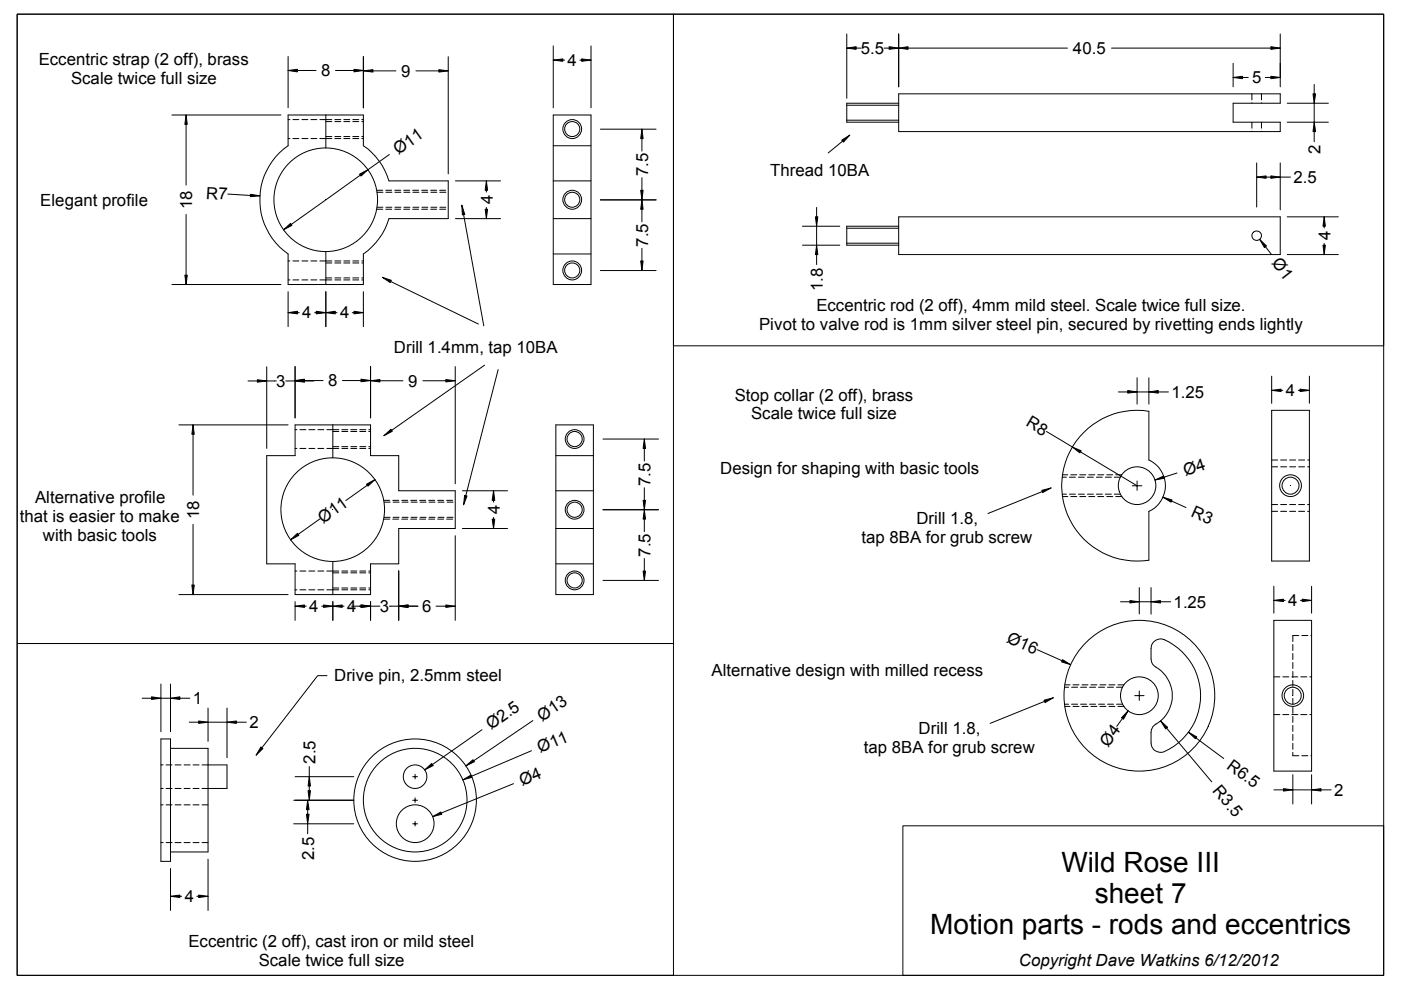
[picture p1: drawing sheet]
<svg xmlns="http://www.w3.org/2000/svg" width="297mm" height="210mm" viewBox="0 0 297 210" stroke-linecap="round" stroke-linejoin="round" font-family="sans-serif">
<g fill="none" stroke="#000" stroke-width=".21">
<path d="M3.6 3h289.8v203.8h-289.8zM3.6 3h139.2v133.4h-139.2zM61.1 14.9l2-.2v.5zM61.1 12v10.9M63.1 14.9h3.9M71.1 14.9h4M75.1 14.7l1.9 .2-1.9 .3zM77 15l2.1-.2v.5zM77 12v10.9M79.1 15h4.8M88.2 15h4.8M93 14.8l2 .2-2 .3z"/>
<path d="M95 12v24.9M117.3 12.7l2-.2v.5zM117.3 9.7v13.2M119.3 12.7h.4M122.9 12.7h.4M123.3 12.5l2 .2-2 .3zM125.3 9.7v13.2M142.8 3h150.6v70.3h-150.6zM179.5 10.2l2-.3v.6zM179.5 7.2v13.6M181.5 10.2h1M187.5 10.2h1"/>
<path d="M188.5 9.9l2 .3-2 .3zM190.5 10.2l2-.3v.6zM190.5 19.9h80.9v2h-10v4h10v2h-80.9zM190.5 7.2v11.2M192.5 10.2h33.8M235.7 10.2h33.7M261.4 16.4l2-.2v.5zM261.4 13.4v5M263.4 16.4h1.3M265.4 19.9v1.3M267.5 19.9v1.3M268.3 16.4h1.1"/>
<path d="M269.4 9.9l2 .3-2 .3zM269.4 16.2l2 .2-2 .3zM271.4 7.2v11.2M278.4 19.9h.5l-.3 2zM278.6 17.9v2M36.4 24.4h23.2M39.5 24.4l.2 2h-.5zM39.5 26.4v12.8M61.1 24.4h15.9v6.5a13.9 13.9 0 0 1 5.5 7.5h12.5v8h-12.5a14.2 14.2 0 0 1-5.5 7.4v6.5h-15.9v-6.5a14 14 0 0 1 0-22.9zM61.1 25.4h.4M61.1 29.4h.4M62.1 25.4h1.3"/>
<path d="M62.1 29.4h1.3M64 25.4h1.3M64 29.4h1.3M65.9 25.4h1.3M65.9 29.4h1.3M67.8 25.4h2.6M67.8 29.4h2.6M69.1 24.4v7M69.1 25.8h1.3M69.1 29h1.3M71 25.8h1.3M71 25.4h1.3"/>
<path d="M71 29h1.3M71 29.4h1.3M72.9 25.8h1.3M72.9 25.4h1.3M72.9 29h1.3M72.9 29.4h1.3M74.8 25.8h1.3M74.8 25.4h1.3M74.8 29h1.3M74.8 29.4h1.3M76.2 36.9l1.8-.9-1.5 1.3zM76.4 37.1l-14.6 10.5"/>
<path d="M76.7 25.8h.3M76.7 25.4h.3M76.7 29h.3M76.7 29.4h.3M82.5 32.8l-4.5 3.2M96.6 38.4h9.5M103.1 38.4l.3 1.9h-.5zM117.3 24.4h8v35.9h-8zM117.3 38.4h8M117.3 30.9h8M127.3 27.4h11.8M136.1 27.4l.3 2h-.6z"/>
<path d="M136.1 29.4v2.6M136.1 37.7v2.6M178.5 29.7l1.7-1-1.4 1.4zM178.6 29.9l-3 2.5M179.5 22.3h11M179.5 25.5h11M190.5 21.9h-11v4h11M265.4 21.8v.1M265.4 25.9v1.3M265.4 27.8v.1M266.4 37.5l2-.2v.5zM266.4 34.5v9.4"/>
<path d="M267.5 21.8v.1M267.5 25.9v1.3M267.5 27.8v.1M268.4 37.5h1M269.4 37.3l2 .2-2 .3zM271.4 34.5v10M271.4 37.5h2.2M272.9 21.9h8.7M272.9 25.9h8.7M278.6 25.9l.3 2h-.5zM278.6 21.9v4M278.6 27.9v2.2"/>
<path d="M39.2 58.3h.5l-.2 2zM39.5 45.5v12.8M48.3 41.1l4.8 .3M53.1 41.2l2 .3-2 .2zM60.1 48.7l1.5-1.3 .3 .4zM61.1 59.4h.4M61.1 55.3h.4M62.1 59.4h1.3M62.1 55.3h1.3M64 59.4h1.3M64 55.3h1.3M65.9 59.4h1.3"/>
<path d="M65.9 55.3h1.3M67.8 59.4h2.6M67.8 55.3h2.6M69.1 53.3v7M69.1 58.9h1.3M69.1 55.8h1.3M71 58.9h1.3M71 59.4h1.3M71 55.8h1.3M71 55.3h1.3M72.9 58.9h1.3M72.9 59.4h1.3"/>
<path d="M72.9 55.8h1.3M72.9 55.3h1.3M74.8 58.9h1.3M74.8 59.4h1.3M74.8 55.8h1.3M74.8 55.3h1.3M76.7 58.9h.3M76.7 59.4h.3M76.7 55.8h.3M76.7 55.3h.3M79.9 40.3h1.2M79.9 44.4h1.2"/>
<path d="M79.9 40.8h1.3M79.9 43.9h1.3M81.1 58.8l1.9 .6-.3 .5zM81.8 40.3h1.3M81.8 44.4h1.3M81.8 40.8h1.3M81.8 43.9h1.3M82.8 59.7l18.6 9M83.7 40.3h1.3M83.7 44.4h1.3M83.7 40.8h1.3M83.7 43.9h1.3"/>
<path d="M85.6 40.3h1.3M85.6 44.4h1.3M85.6 40.8h1.3M85.6 43.9h1.3M87.5 40.3h1.3M87.5 44.4h1.3M87.5 40.8h1.3M87.5 43.9h1.3M89.4 40.3h1.3M89.4 44.4h1.3M89.4 40.8h1.3M89.4 43.9h1.3"/>
<path d="M91.3 40.3h1.3M91.3 44.4h1.3M91.4 40.8h1.2M91.4 43.9h1.2M93.2 40.3h1.3M93.2 44.4h1.3M93.3 40.8h1.2M93.3 43.9h1.2M96.6 46.4h9.5M97.9 43.5l.6 2-.5 .1zM98.3 45.5l4.3 23.6M102.9 44.4h.5l-.3 2z"/>
<path d="M103.1 40.3v.4M103.1 44v.4M117.3 46.4h8M117.3 53.8h8M127.3 42.4h11.8M127.3 57.4h11.8M135.8 40.3h.6l-.3 2.1zM135.8 55.3h.6l-.3 2.1zM136.1 42.4l.3 2h-.6zM136.1 44.4v2.6M136.1 52.7v2.6M170.1 48h8"/>
<path d="M170.1 52h8M172.9 46h.5l-.3 2zM173.1 52l.3 2h-.5zM173.1 44v2M173.1 48v4M173.1 54v2.1M179.5 48.4h11M179.5 51.6h11M190.5 48h-11v4h11M190.5 46h80.9v8h-80.9zM267.1 50.8l1.4 1.4-.4 .3zM268.3 52.3l1.2 1.6"/>
<path d="M272.9 46h10.9M272.9 54h10.9M280.5 52h.5l-.2 2zM280.8 46l.2 2h-.5zM280.8 48v.3M280.8 51.6v.4M36.4 60.3h23.2M56.6 77.8v17.3M61.1 66.3l2-.3v.5zM61.1 61.8v7.5M62.6 77.7v10.9M63.1 66.3h.4"/>
<path d="M66.7 66.3h.4M67.1 66l2 .3-2 .2zM69.1 66.3l2-.3v.5zM69.1 61.8v7.5M71.1 66.3h.4M74.7 66.3h.4M75.1 66l1.9 .3-1.9 .2zM77 61.8v7.5M78.6 77.7v10.9M96.5 77.7v24.9M102.7 77.4l-19.6 13.8M105.6 78.4l-6.8 26.7"/>
<path d="M269.6 79.8v5.7M277.6 79.8v5.7M37.9 90.1h23.2M40.9 90.1l.3 2h-.5zM40.9 92.1v12.9M52.6 80.8h2M54.6 80.5l2 .3-2 .2zM56.6 80.8h2M60.6 80.8h2M62.6 80.7l2-.3v.5zM62.6 80.8l2-.3v.5zM62.6 90.1h16v6.5h5.9v7.5h12v8h-12v7.4h-5.9v6.6h-16v-6.6h-6v-22.9h6z"/>
<path d="M62.6 91.1h.3M62.6 95.1h.3M63.6 91.1h1.3M63.6 95.1h1.3M64.6 80.7h3.9M64.6 80.8h1.9M65.5 91.1h1.3M65.5 95.1h1.3M67.4 91.1h1.3M67.4 95.1h1.3M69.3 91.1h2.5M69.3 95.1h2.5"/>
<path d="M70.6 90.1v7M70.6 91.5h1.2M70.6 94.7h1.2M72.5 91.5h1.2M72.5 91.1h1.2M72.5 94.7h1.2M72.5 95.1h1.2M72.6 80.7h3.9M74.4 91.5h1.2M74.4 91.1h1.2M74.4 94.7h1.2M74.4 95.1h1.2"/>
<path d="M76.3 91.5h1.3M76.3 91.1h1.3M76.3 94.7h1.3M76.3 95.1h1.3M76.5 80.4l2.1 .3-2.1 .2zM78.2 91.5h.4M78.2 91.1h.4M78.2 94.7h.4M78.2 95.1h.4M78.6 80.7l2-.2v.5zM80.6 80.7h4.8M81.4 92.4l1.5-1.4 .3 .4z"/>
<path d="M89.7 80.7h4.8M94.5 80.5l2 .2-2 .3zM117.9 90.1h7.9v36h-7.9zM117.9 96.6h7.9M127.8 93.1h11.8M136.6 93.1l.3 2h-.5zM136.6 95.1v2.6M221.9 91.5l5.5 3.3M227.4 94.8l1.8 .8-.3 .4zM229.1 95.8l12 7.2M229.8 91.7a15.7 15.7 0 0 1 13.8-4.5v10.3a6 6 0 0 1 3.5 5.5 6 6 0 0 1-3.5 5.4v10.4a16 16 0 0 1-16.7-8.6 16 16 0 0 1 2.9-18.5zM237.1 83.1h2"/>
<path d="M239.1 82.8l2 .3-2 .3zM241.1 80.1v5.6M241.1 83.1h2.5M243.6 83.1l2-.3v.6zM243.6 80.1v5.6M245.6 83.1h2.1M269.6 82.8l2-.3v.5zM269.6 87h8v32h-8zM269.6 97.5h1.3M269.6 99h1.3M271.5 97.5h1.3M271.5 99h1.3"/>
<path d="M271.6 82.8h.4M273.4 97.5h1.3M273.4 99h1.3M275.2 82.8h.4M275.3 97.5h1.3M275.3 99h1.3M275.6 82.5l2 .3-2 .2zM277.2 97.5h.4M277.2 99h.4M40.9 111.2v12.8M61.6 114.5l1.5-1.4 .3 .4zM67.8 110l-4.6 3.3"/>
<path d="M70.6 119v7.1M77.7 102.7l1.8-1-1.5 1.4zM77.9 102.9l-4.6 3.2M81.4 106.1h1.2M81.4 110.1h1.2M81.4 106.5h1.3M81.4 109.7h1.3M83.3 106.1h1.2M83.3 110.1h1.2M83.4 106.5h1.2M83.4 109.7h1.2M85.2 106.1h1.2"/>
<path d="M85.2 110.1h1.2M85.3 106.5h1.2M85.3 109.7h1.2M87.1 106.1h1.2M87.1 110.1h1.2M87.2 106.5h1.2M87.2 109.7h1.2M89 106.1h1.3M89 110.1h1.3M89.1 106.5h1.2M89.1 109.7h1.2M90.9 106.1h1.3"/>
<path d="M90.9 110.1h1.3M91 106.5h1.2M91 109.7h1.2M92.8 106.1h1.3M92.8 110.1h1.3M92.9 106.5h1.2M92.9 109.7h1.2M94.7 106.1h1.3M94.7 110.1h1.3M94.8 106.5h1.3M94.8 109.7h1.3M96.5 113.6v17.9"/>
<path d="M98 112.1h9.6M98 104.1h9.6M98.5 105l.5 .2-.7 1.8zM104.3 110.1h.6l-.3 2zM104.6 104.1l.3 2h-.6zM104.6 106.1v.4M104.6 109.7v.4M117.9 112.1h7.9M117.9 104.1h7.9M117.9 119.5h7.9M127.8 108.1h11.8M136.4 106.1h.5l-.3 2z"/>
<path d="M136.6 108.1l.3 2h-.5zM136.6 103.4v2.7M136.6 110.1v2.6M136.6 118.4v2.7M220.9 104l1.9-.5-1.7 .9zM221 104.2l-11.5 4.7M225.2 101.2h.9M225.2 104.8h.9M225.3 100.7h1.1M225.3 105.3h1.1M226.7 101.2h1.3M226.7 104.8h1.3"/>
<path d="M227 100.7h1.3M227 105.3h1.3M228.6 101.2h1.3M228.6 104.8h1.3M228.9 100.7h1.3M228.9 105.3h1.3M230.5 101.2h1.3M230.5 104.8h1.3M230.8 100.7h1.3M230.8 105.3h1.3M232.4 101.2h1.3M232.4 104.8h1.3"/>
<path d="M232.7 100.7h1.3M232.7 105.3h1.3M234.4 101.2h1.2M234.4 104.8h1.2M234.6 100.7h1.3M234.6 105.3h1.3M236.3 101.2h1.2M236.3 104.8h1.2M236.6 100.7h1.2M236.6 105.3h1.2M240.1 103h2M241.1 102v2"/>
<path d="M244.9 101.8l1.8-.9 .2 .5zM246.5 105.4l2 .6-.2 .5zM248.4 106.2l3.1 1.4M249.6 100.3l-2.8 .9M269.6 107h1.3M269.6 108.4h1.3M271.5 107h1.3M271.5 108.4h1.3M273.4 107h1.3M273.4 108.4h1.3M275.3 107h1.3M275.3 108.4h1.3"/>
<path d="M277.2 107h.4M277.2 108.4h.4M3.6 136.4h139.2v70.4h-139.2zM37.9 126.1h23.2M40.7 124h.5l-.3 2.1zM62.6 128.5l2-.2v.5zM62.6 127.6v3.9M62.6 125.1h.3M62.6 121.1h.3M63.6 125.1h1.3M63.6 121.1h1.3M64.6 128.5h.3"/>
<path d="M65.5 125.1h1.3M65.5 121.1h1.3M67.4 125.1h1.3M67.4 121.1h1.3M68.2 128.5h.4M68.6 128.3l2 .2-2 .3zM69.3 125.1h2.5M69.3 121.1h2.5M70.6 128.5l2-.2v.5zM70.6 127.6v3.9M70.6 124.7h1.2M70.6 121.5h1.2"/>
<path d="M72.5 124.7h1.2M72.5 125.1h1.2M72.5 121.5h1.2M72.5 121.1h1.2M72.6 128.5h.3M74.4 124.7h1.2M74.4 125.1h1.2M74.4 121.5h1.2M74.4 121.1h1.2M74.5 128.5h2M76.3 124.7h1.3M76.3 125.1h1.3"/>
<path d="M76.3 121.5h1.3M76.3 121.1h1.3M76.5 128.3l2.1 .2-2.1 .3zM78.2 124.7h.4M78.2 125.1h.4M78.2 121.5h.4M78.2 121.1h.4M78.6 127.6v3.9M78.6 128.5h2M82.5 128.5h2M84.5 128.5l2-.2v.5zM84.5 121v10.5"/>
<path d="M86.5 128.5h2.1M92.5 128.5h2M94.5 128.3l2 .2-2 .3zM127.8 123.1h11.8M136.4 121.1h.5l-.3 2zM219.9 137.8l5.3 2.3M225.3 139.9l1.7 1-1.9-.6zM237.6 127.6h2M239.6 127.3l2 .3-2 .2zM241.6 124.6v5.6M241.6 127.6h2.4M244 127.6l2-.3v.5z"/>
<path d="M244 124.6v5.6M244.6 136.1a2.06 2.06 0 0 1 2.3-.5 12.9 12.9 0 0 1 7.7 12.2 12.9 12.9 0 0 1-8.3 11.7 2 2 0 0 1-2.3-2v-2.2a2.26 2.26 0 0 1 1.7-2.1 7 7 0 0 0-.9-11.9l-.5-.7-.3-.9 .1-2.8zM246 127.6h2.2M270.1 127.3l2-.3v.6zM270.1 131.5h8v32h-8zM270.1 124.3v5.7M272.1 127.3h.4M274.1 136.7v1.2M274.1 138.6v1.2M275.4 134.7h-1.3v1.3M275.7 127.3h.4M276 134.7h1.3"/>
<path d="M276.1 127l2 .3-2 .3zM277.9 134.7h.2M278.1 124.3v5.7M30.1 148h2M32.1 147.7l2 .3-2 .3zM34.1 156.7h2v25.9h-2zM34.1 145v10.2M34.1 148h2M36.1 148l2-.3v.6zM36.1 158.7h8v21.9h-8M36.1 145v10.2M38.1 148h2.2"/>
<path d="M40.1 153.1h2M42.1 152.9l2 .2-2 .3zM44.1 150.1v7.1M44.1 153.1h4M48.1 153.1l2-.2v.5zM48.1 150.1v10.6M50.1 153.1h2.1M55.3 158.4l.4 .3-1.4 1.4zM69.3 143.3h-2l-11.8 15.2M102.2 154.7l-10.5 7.4M112.7 159.2l-12.8 5.4M113 152.8l-12.5 8.5"/>
<path d="M221.4 148.5l1.9-.5-1.7 1zM221.4 148.7l-11.5 4.7M225.7 145.7h.9M225.7 149.3h.9M225.8 145.2h1.1M225.8 149.8h1.1M227.2 145.7h1.3M227.2 149.3h1.3M227.5 145.2h1.3M227.5 149.8h1.3M229.1 145.7h1.3M229.1 149.3h1.3"/>
<path d="M229.4 145.2h1.3M229.4 149.8h1.3M231 145.7h1.3M231 149.3h1.3M231.3 145.2h1.3M231.3 149.8h1.3M232.9 145.7h1.3M232.9 149.3h1.3M233.2 145.2h1.3M233.2 149.8h1.3M234.8 145.7h1.3M234.8 149.3h1.3"/>
<path d="M235.1 145.2h1.3M235.1 149.8h1.3M236.7 145.7h1.3M236.7 149.3h1.3M237 145.2h1.3M237 149.8h1.3M238 152.3l-1.2 1.7M239.2 150.7l-1 1.8-.4-.3zM240.6 147.5h2M241.6 146.5v2M246.1 152.9l1.5 1.3-.5 .4zM247.3 154.4l9.6 11.4"/>
<path d="M252 155.2l1.7 1.1-.3 .3zM253.6 156.5l5.9 4.3M270.1 143.5h1.3M270.1 151.5h1.3M272 143.5h1.3M272 151.5h1.3M273.9 143.5h1.3M273.9 151.5h1.3M274.1 159.5v.7h1.3M274.1 140.5v1.2M274.1 142.4v1.2M274.1 144.3v1.2"/>
<path d="M274.1 146.2v1.2M274.1 148.1v1.3M274.1 150v1.3M274.1 151.9v1.3M274.1 153.8v1.3M274.1 155.7v1.3M274.1 157.6v1.3M275.8 143.5h1.3M275.8 151.5h1.3M277.7 143.5h.4M277.7 151.5h.4M34.1 170.6h.5"/>
<path d="M34.1 178.6h.5M34.1 162.2h.5M34.1 167.2h.5M35.2 170.6h1.3M35.2 178.6h1.3M35.2 162.2h1.3M35.2 167.2h1.3M37.1 170.6h1.3M37.1 178.6h1.3M37.1 162.2h1.3M37.1 167.2h1.3M39 170.6h1.3"/>
<path d="M39 178.6h1.3M39 162.2h1.3M39 167.2h1.3M40.9 170.6h1.3M40.9 178.6h1.3M40.9 162.2h1.3M40.9 167.2h1.3M42.8 170.6h1.3M42.8 178.6h1.3M42.8 162.2h5.3v5h-5.3M62.3 174.7h12.7M62.3 169.7h12.7"/>
<path d="M62.6 164.7h12.4M65 172.6h.5l-.3 2.1zM65.2 169.7l.3 2h-.5zM65.2 171.7v.9M65.2 174.7v2.1M65.3 167.6h.5l-.2 2.1zM65.6 164.7l.2 2h-.5zM65.6 162.5v2.2M65.6 166.7v.9M87.5 174.7h1M87.5 164.7h1M87.5 169.7h1"/>
<path d="M88 164.2v.9M88 169.2v.9M88 174.2v.9M90 163.2l1.5-1.3 .4 .4zM91.7 173.1l1.8-.9 .2 .4zM98.1 165.4l1.8-1.1 .2 .5zM98.8 162.4l1.5-1.3 .3 .4zM108.9 166.2l-15.3 6.2M191.4 175.1h102v31.7h-102zM270.1 167.5h2M272.1 167.2l2 .3-2 .2zM274.1 164.3v6.2"/>
<path d="M274.1 167.5h4M276 160.2h1.3M277.9 160.2h.2M278.1 167.5l2-.3v.5zM278.1 164.3v6.2M280.1 167.5h2.1M36.1 190l2-.2v.5zM36.1 184.1v8.9M38.1 190h.4M41.7 190h.4M42.1 189.8l2 .2-2 .3zM44.1 182.2v10.8"/>
<circle cx="121.3" cy="27.4" r="2"/>
<circle cx="121.3" cy="27.4" r="1.6"/>
<circle cx="69.1" cy="42.3" r="11"/>
<circle cx="121.3" cy="42.3" r="2"/>
<circle cx="121.3" cy="57.3" r="2"/>
<circle cx="121.3" cy="42.3" r="1.6"/>
<circle cx="121.3" cy="57.3" r="1.6"/>
<circle cx="266.4" cy="50" r="1.01"/>
<circle cx="121.8" cy="93.1" r="1.99"/>
<circle cx="121.8" cy="93.1" r="1.61"/>
<circle cx="70.5" cy="108" r="11"/>
<circle cx="121.8" cy="108.1" r="1.99"/>
<circle cx="121.8" cy="108.1" r="1.61"/>
<circle cx="241.1" cy="103" r="4"/>
<circle cx="273.6" cy="103" r="2.31"/>
<circle cx="273.6" cy="103" r="1.8"/>
<circle cx="121.8" cy="123.1" r="1.99"/>
<circle cx="121.8" cy="123.1" r="1.61"/>
<circle cx="241.6" cy="147.5" r="4"/>
<circle cx="241.6" cy="147.5" r="16"/>
<circle cx="274.1" cy="147.5" r="1.8"/>
<circle cx="274.1" cy="147.5" r="2.29"/>
<circle cx="88" cy="164.7" r="2.5"/>
<circle cx="88" cy="169.6" r="13"/>
<circle cx="88" cy="174.6" r="4"/>
<circle cx="88" cy="169.6" r="11"/>
</g>
<g fill="#000">
<path d="M61.1 14.9l2-.2v.5l-2-.3h2z" fill-rule="evenodd"/>
<path d="M75.1 14.7l1.9 .2h-1.9h1.9l-1.9 .3z" fill-rule="evenodd"/>
<path d="M77 15l2.1-.2v.5l-2.1-.3h2.1z" fill-rule="evenodd"/>
<path d="M93 14.8l2 .2h-2h2l-2 .3z" fill-rule="evenodd"/>
<path d="M117.3 12.7l2-.2v.5l-2-.3h2z" fill-rule="evenodd"/>
<path d="M123.3 12.5l2 .2h-2h2l-2 .3z" fill-rule="evenodd"/>
<path d="M179.5 10.2l2-.3v.6l-2-.3h2z" fill-rule="evenodd"/>
<path d="M188.5 9.9l2 .3h-2h2l-2 .3z" fill-rule="evenodd"/>
<path d="M190.5 10.2l2-.3v.6l-2-.3h2z" fill-rule="evenodd"/>
<path d="M261.4 16.4l2-.2v.5l-2-.3h2z" fill-rule="evenodd"/>
<path d="M269.4 9.9l2 .3h-2h2l-2 .3z" fill-rule="evenodd"/>
<path d="M269.4 16.2l2 .2h-2h2l-2 .3z" fill-rule="evenodd"/>
<path d="M278.4 19.9h.5l-.3 2v-2v2z" fill-rule="evenodd"/>
<path d="M39.5 24.4l.2 2h-.5l.3-2v2z" fill-rule="evenodd"/>
<path d="M76.2 36.9l1.8-.9-1.6 1.1 1.6-1.1-1.5 1.3z" fill-rule="evenodd"/>
<path d="M136.1 27.4l.3 2h-.6l.3-2v2z" fill-rule="evenodd"/>
<path d="M178.5 29.7l1.7-1-1.6 1.2 1.6-1.2-1.4 1.4z" fill-rule="evenodd"/>
<path d="M266.4 37.5l2-.2v.5l-2-.3h2z" fill-rule="evenodd"/>
<path d="M269.4 37.3l2 .2h-2h2l-2 .3z" fill-rule="evenodd"/>
<path d="M278.6 25.9l.3 2h-.5l.2-2v2z" fill-rule="evenodd"/>
<path d="M39.2 58.3h.5l-.2 2v-2v2z" fill-rule="evenodd"/>
<path d="M53.1 41.2l2 .3-2-.1 2 .1-2 .2z" fill-rule="evenodd"/>
<path d="M60.1 48.7l1.5-1.3 .3 .4-1.8 .9 1.7-1.1z" fill-rule="evenodd"/>
<path d="M81.1 58.8l1.9 .6-.3 .5-1.6-1.1 1.7 .9z" fill-rule="evenodd"/>
<path d="M97.9 43.5l.6 2-.5 .1-.1-2.1 .4 2z" fill-rule="evenodd"/>
<path d="M103.1 38.4l.3 1.9h-.5l.2-1.9v1.9z" fill-rule="evenodd"/>
<path d="M102.9 44.4h.5l-.3 2v-2v2z" fill-rule="evenodd"/>
<path d="M135.8 40.3h.6l-.3 2.1v-2.1v2.1z" fill-rule="evenodd"/>
<path d="M136.1 42.4l.3 2h-.6l.3-2v2z" fill-rule="evenodd"/>
<path d="M135.8 55.3h.6l-.3 2.1v-2.1v2.1z" fill-rule="evenodd"/>
<path d="M173.1 52l.3 2h-.5l.2-2v2z" fill-rule="evenodd"/>
<path d="M172.9 46h.5l-.3 2v-2v2z" fill-rule="evenodd"/>
<path d="M267.1 50.8l1.4 1.4-.4 .3-1-1.7 1.2 1.5z" fill-rule="evenodd"/>
<path d="M280.8 46l.2 2h-.5l.3-2v2z" fill-rule="evenodd"/>
<path d="M280.5 52h.5l-.2 2v-2v2z" fill-rule="evenodd"/>
<path d="M61.1 66.3l2-.3v.5l-2-.2h2z" fill-rule="evenodd"/>
<path d="M67.1 66l2 .3h-2h2l-2 .2z" fill-rule="evenodd"/>
<path d="M69.1 66.3l2-.3v.5l-2-.2h2z" fill-rule="evenodd"/>
<path d="M75.1 66l1.9 .3h-1.9h1.9l-1.9 .2z" fill-rule="evenodd"/>
<path d="M40.9 90.1l.3 2h-.5l.2-2v2z" fill-rule="evenodd"/>
<path d="M54.6 80.5l2 .3h-2h2l-2 .2z" fill-rule="evenodd"/>
<path d="M62.6 80.7l2-.3v.5l-2-.2h2z" fill-rule="evenodd"/>
<path d="M62.6 80.8l2-.3v.5l-2-.2h2z" fill-rule="evenodd"/>
<path d="M76.5 80.4l2.1 .3h-2.1h2.1l-2.1 .2z" fill-rule="evenodd"/>
<path d="M78.6 80.7l2-.2v.5l-2-.3h2z" fill-rule="evenodd"/>
<path d="M81.4 92.4l1.5-1.4 .3 .4-1.8 1 1.7-1.2z" fill-rule="evenodd"/>
<path d="M94.5 80.5l2 .2h-2h2l-2 .3z" fill-rule="evenodd"/>
<path d="M136.6 93.1l.3 2h-.5l.2-2v2z" fill-rule="evenodd"/>
<path d="M227.4 94.8l1.8 .8-.3 .4-1.5-1.2 1.7 1z" fill-rule="evenodd"/>
<path d="M239.1 82.8l2 .3h-2h2l-2 .3z" fill-rule="evenodd"/>
<path d="M243.6 83.1l2-.3v.6l-2-.3h2z" fill-rule="evenodd"/>
<path d="M269.6 82.8l2-.3v.5l-2-.2h2z" fill-rule="evenodd"/>
<path d="M275.6 82.5l2 .3h-2h2l-2 .2z" fill-rule="evenodd"/>
<path d="M61.6 114.5l1.5-1.4 .3 .4-1.8 1 1.6-1.2z" fill-rule="evenodd"/>
<path d="M77.7 102.7l1.8-1-1.6 1.2 1.6-1.2-1.5 1.4z" fill-rule="evenodd"/>
<path d="M98.5 105l.5 .2-.7 1.8 .5-1.9-.5 1.9z" fill-rule="evenodd"/>
<path d="M104.6 104.1l.3 2h-.6l.3-2v2z" fill-rule="evenodd"/>
<path d="M104.3 110.1h.6l-.3 2v-2v2z" fill-rule="evenodd"/>
<path d="M136.4 106.1h.5l-.3 2v-2v2z" fill-rule="evenodd"/>
<path d="M136.6 108.1l.3 2h-.5l.2-2v2z" fill-rule="evenodd"/>
<path d="M220.9 104l1.9-.5-1.8 .7 1.8-.7-1.7 .9z" fill-rule="evenodd"/>
<path d="M244.9 101.8l1.8-.9 .2 .5-2 .4 1.9-.6z" fill-rule="evenodd"/>
<path d="M246.5 105.4l2 .6-.2 .5-1.8-1.1 1.9 .8z" fill-rule="evenodd"/>
<path d="M40.7 124h.5l-.3 2.1v-2.1v2.1z" fill-rule="evenodd"/>
<path d="M62.6 128.5l2-.2v.5l-2-.3h2z" fill-rule="evenodd"/>
<path d="M68.6 128.3l2 .2h-2h2l-2 .3z" fill-rule="evenodd"/>
<path d="M70.6 128.5l2-.2v.5l-2-.3h2z" fill-rule="evenodd"/>
<path d="M76.5 128.3l2.1 .2h-2.1h2.1l-2.1 .3z" fill-rule="evenodd"/>
<path d="M76.5 128.3l2.1 .2h-2.1h2.1l-2.1 .3z" fill-rule="evenodd"/>
<path d="M84.5 128.5l2-.2v.5l-2-.3h2z" fill-rule="evenodd"/>
<path d="M84.5 128.5l2-.2v.5l-2-.3h2z" fill-rule="evenodd"/>
<path d="M94.5 128.3l2 .2h-2h2l-2 .3z" fill-rule="evenodd"/>
<path d="M136.4 121.1h.5l-.3 2v-2v2z" fill-rule="evenodd"/>
<path d="M239.6 127.3l2 .3h-2h2l-2 .2z" fill-rule="evenodd"/>
<path d="M244 127.6l2-.3v.5l-2-.2h2z" fill-rule="evenodd"/>
<path d="M270.1 127.3l2-.3v.6l-2-.3h2z" fill-rule="evenodd"/>
<path d="M276.1 127l2 .3h-2h2l-2 .3z" fill-rule="evenodd"/>
<path d="M32.1 147.7l2 .3h-2h2l-2 .3z" fill-rule="evenodd"/>
<path d="M36.1 148l2-.3v.6l-2-.3h2z" fill-rule="evenodd"/>
<path d="M42.1 152.9l2 .2h-2h2l-2 .3z" fill-rule="evenodd"/>
<path d="M48.1 153.1l2-.2v.5l-2-.3h2z" fill-rule="evenodd"/>
<path d="M55.3 158.4l.4 .3-1.4 1.4 1.2-1.6-1.2 1.6z" fill-rule="evenodd"/>
<path d="M221.4 148.5l1.9-.5-1.9 .7 1.9-.7-1.7 1z" fill-rule="evenodd"/>
<path d="M225.3 139.9l1.7 1-1.8-.8 1.8 .8-1.9-.6z" fill-rule="evenodd"/>
<path d="M239.2 150.7l-1 1.8-.4-.3 1.4-1.5-1.2 1.6z" fill-rule="evenodd"/>
<path d="M246.1 152.9l1.5 1.3-.5 .4-1-1.7 1.2 1.5z" fill-rule="evenodd"/>
<path d="M252 155.2l1.7 1.1-.3 .3-1.4-1.4 1.6 1.3z" fill-rule="evenodd"/>
<path d="M65.2 169.7l.3 2h-.5l.2-2v2z" fill-rule="evenodd"/>
<path d="M65 172.6h.5l-.3 2.1v-2.1v2.1z" fill-rule="evenodd"/>
<path d="M65.3 167.6h.5l-.2 2.1v-2.1v2.1z" fill-rule="evenodd"/>
<path d="M65.6 164.7l.2 2h-.5l.3-2v2z" fill-rule="evenodd"/>
<path d="M90 163.2l1.5-1.3 .4 .4-1.9 .9 1.7-1.1z" fill-rule="evenodd"/>
<path d="M91.7 173.1l1.8-.9 .2 .4-2 .5 1.9-.7z" fill-rule="evenodd"/>
<path d="M98.1 165.4l1.8-1.1 .2 .5-2 .6 1.8-.8z" fill-rule="evenodd"/>
<path d="M98.8 162.4l1.5-1.3 .3 .4-1.8 .9 1.7-1.1z" fill-rule="evenodd"/>
<path d="M272.1 167.2l2 .3h-2h2l-2 .2z" fill-rule="evenodd"/>
<path d="M278.1 167.5l2-.3v.5l-2-.2h2z" fill-rule="evenodd"/>
<path d="M36.1 190l2-.2v.5l-2-.3h2z" fill-rule="evenodd"/>
<path d="M42.1 189.8l2 .2h-2h2l-2 .3z" fill-rule="evenodd"/>
</g>
<g font-size="5.9">
<text x="225" y="184.8">Wild Rose III</text>
<text x="232.1" y="191.4">sheet 7</text>
<text x="197.2" y="198">Motion parts - rods and eccentrics</text>
</g>
<g font-size="3.6">
<text x="182.5" y="11.4">5.5</text>
<text x="227.5" y="11.4">40.5</text>
<text x="8.2" y="13.9">Eccentric strap (2 off), brass</text>
<text x="15.1" y="17.9">Scale twice full size</text>
<text x="68.1" y="16.2">8</text>
<text x="85" y="16.3">9</text>
<text x="120.3" y="14">4</text>
<text x="265.5" y="17.7">5</text>
<text x="84.5" y="32.9" transform="rotate(-35 84.5 32.9)">Ø11</text>
<text x="280" y="32.7" transform="rotate(-90 280 32.7)">2</text>
<text x="137.4" y="37.3" transform="rotate(-90 137.4 37.3)">7.5</text>
<text x="163.3" y="37.3">Thread 10BA</text>
<text x="274.2" y="38.8">2.5</text>
<text x="8.5" y="43.7">Elegant profile</text>
<text x="40.8" y="44.4" transform="rotate(-90 40.8 44.4)">18</text>
<text x="43.6" y="42.1" transform="rotate(3 43.6 42.1)">R7</text>
<text x="104.5" y="43.3" transform="rotate(-90 104.5 43.3)">4</text>
<text x="137.4" y="52.3" transform="rotate(-90 137.4 52.3)">7.5</text>
<text x="282.1" y="51" transform="rotate(-90 282.1 51)">4</text>
<text x="269.5" y="55.8" transform="rotate(52 269.5 55.8)">Ø1</text>
<text x="173.1" y="65.9">Eccentric rod (2 off), 4mm mild steel. Scale twice full size.</text>
<text x="174.5" y="61.7" transform="rotate(-90 174.5 61.7)">1.8</text>
<text x="64.1" y="67.5">4</text>
<text x="72.1" y="67.5">4</text>
<text x="160.9" y="69.9">Pivot to valve rod is 1mm silver steel pin, secured by rivetting ends lightly</text>
<text x="83.5" y="74.8">Drill 1.4mm, tap 10BA</text>
<text x="58.6" y="82">3</text>
<text x="69.6" y="81.9">8</text>
<text x="86.6" y="82">9</text>
<text x="272.6" y="84">4</text>
<text x="155.8" y="84.9">Stop collar (2 off), brass</text>
<text x="159.3" y="88.9">Scale twice full size</text>
<text x="248.4" y="84.3">1.25</text>
<text x="217.3" y="90.2" transform="rotate(31 217.3 90.2)">R8</text>
<text x="152.7" y="100.4">Design for shaping with basic tools</text>
<text x="251.4" y="101" transform="rotate(-18 251.4 101)">Ø4</text>
<text x="7.4" y="106.7">Alternative profile</text>
<text x="137.9" y="103.1" transform="rotate(-90 137.9 103.1)">7.5</text>
<text x="4.2" y="110.7">that is easier to make</text>
<text x="42.2" y="110.1" transform="rotate(-90 42.2 110.1)">18</text>
<text x="68.5" y="111" transform="rotate(-35 68.5 111)">Ø11</text>
<text x="106" y="109.1" transform="rotate(-90 106 109.1)">4</text>
<text x="194.3" y="111.1">Drill 1.8,</text>
<text x="252.3" y="109.3" transform="rotate(24 252.3 109.3)">R3</text>
<text x="9.1" y="114.7">with basic tools</text>
<text x="137.9" y="118.1" transform="rotate(-90 137.9 118.1)">7.5</text>
<text x="182.7" y="115.1">tap 8BA for grub screw</text>
<text x="65.6" y="129.8">4</text>
<text x="73.6" y="129.8">4</text>
<text x="80.6" y="129.8">3</text>
<text x="89.5" y="129.8">6</text>
<text x="248.8" y="128.8">1.25</text>
<text x="273.1" y="128.5">4</text>
<text x="213.3" y="136.1" transform="rotate(24 213.3 136.1)">Ø16</text>
<text x="150.9" y="143.4">Alternative design with milled recess</text>
<text x="40.9" y="149.2">1</text>
<text x="70.9" y="144.5">Drive pin, 2.5mm steel</text>
<text x="52.9" y="154.3">2</text>
<text x="104.1" y="154.9" transform="rotate(-35 104.1 154.9)">Ø2.5</text>
<text x="114.9" y="153" transform="rotate(-34 114.9 153)">Ø13</text>
<text x="194.8" y="155.7">Drill 1.8,</text>
<text x="66.9" y="161.9" transform="rotate(-90 66.9 161.9)">2.5</text>
<text x="114.6" y="159.7" transform="rotate(-23 114.6 159.7)">Ø11</text>
<text x="183.2" y="159.6">tap 8BA for grub screw</text>
<text x="234.9" y="158.6" transform="rotate(-54 234.9 158.6)">Ø4</text>
<text x="110.7" y="166.8" transform="rotate(-22 110.7 166.8)">Ø4</text>
<text x="257" y="167.7" transform="rotate(50 257 167.7)">R3.5</text>
<text x="259.9" y="162.7" transform="rotate(37 259.9 162.7)">R6.5</text>
<text x="282.9" y="168.7">2</text>
<text x="66.6" y="182.4" transform="rotate(-90 66.6 182.4)">2.5</text>
<text x="39.2" y="191.3">4</text>
<text x="40" y="200.8">Eccentric (2 off), cast iron or mild steel</text>
<text x="54.9" y="204.8">Scale twice full size</text>
<text x="216" y="204.9">Copyright Dave Watkins 6/12/2012</text>
</g>
</svg>
